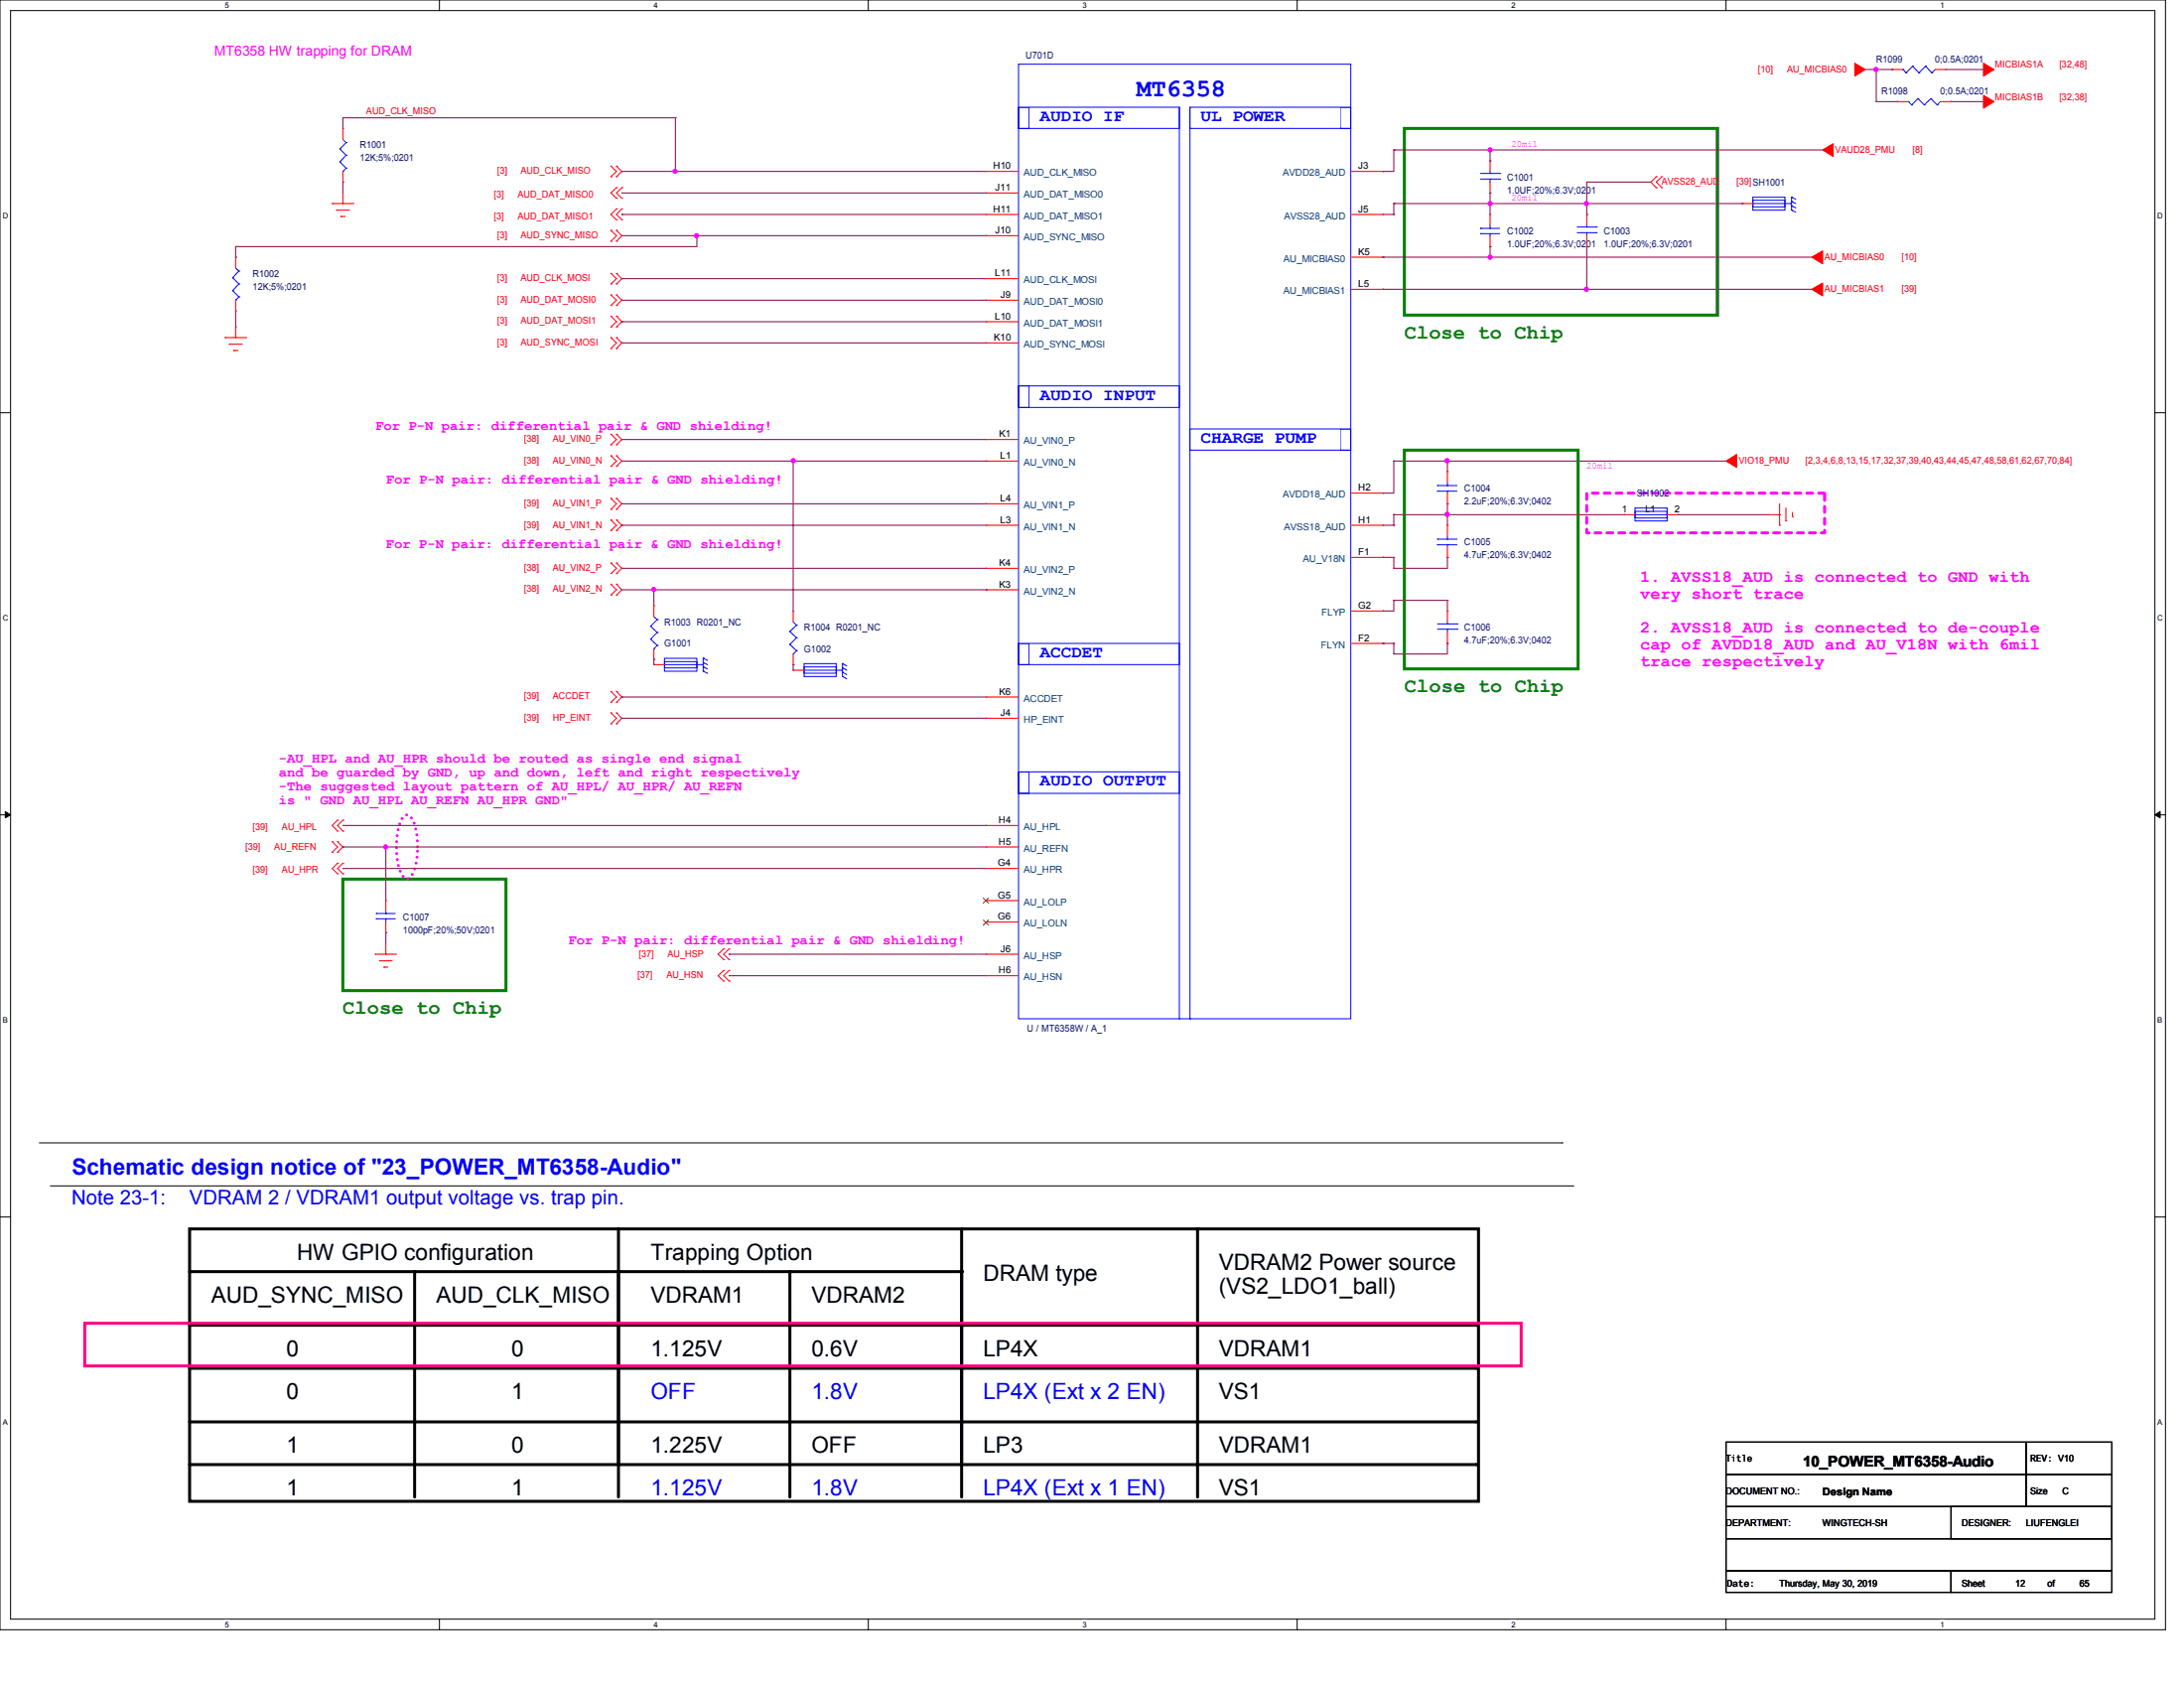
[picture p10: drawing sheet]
<svg xmlns="http://www.w3.org/2000/svg" width="279mm" height="216mm" viewBox="0 0 279 216" stroke-linecap="round" stroke-linejoin="round" font-family="sans-serif">
<path d="M0 0h277v208.4h-277zM1.4 1.4h274.3v205.7h-274.3z" fill="none" stroke="#000" stroke-width=".13"/>
<g fill="#fff">
<path d="M28.8 .1h.5v1.1h-.5z"/>
<path d="M28.8 207.2h.5v1.1h-.5z"/>
</g>
<path d="M56.2 0v1.4M56.2 207.1v1.3" fill="none" stroke="#000" stroke-width=".13"/>
<g fill="#fff">
<path d="M83.7 .1h.5v1.1h-.5z"/>
<path d="M83.7 207.2h.5v1.1h-.5z"/>
</g>
<path d="M111.1 0v1.4M111.1 207.1v1.3" fill="none" stroke="#000" stroke-width=".13"/>
<g fill="#fff">
<path d="M138.5 .1h.6v1.1h-.6z"/>
<path d="M138.5 207.2h.6v1.1h-.6z"/>
</g>
<path d="M165.9 0v1.4M165.9 207.1v1.3" fill="none" stroke="#000" stroke-width=".13"/>
<g fill="#fff">
<path d="M193.4 .1h.5v1.1h-.5z"/>
<path d="M193.4 207.2h.5v1.1h-.5z"/>
</g>
<path d="M220.8 0v1.4M220.8 207.1v1.3" fill="none" stroke="#000" stroke-width=".13"/>
<g fill="#fff">
<path d="M248.2 .1h.6v1.1h-.6z"/>
<path d="M248.2 207.2h.6v1.1h-.6z"/>
<path d="M.3 27.1h.8v1.1h-.8z"/>
<path d="M276 27.1h.7v1.1h-.7z"/>
<path d="M.3 78.5h.8v1.1h-.8z"/>
<path d="M276 78.5h.7v1.1h-.7z"/>
</g>
<path d="M0 52.8h1.4M275.7 52.8h1.3" fill="none" stroke="#000" stroke-width=".13"/>
<g fill="#fff">
<path d="M.3 129.9h.7v1.1h-.7z"/>
<path d="M276 129.9h.6v1.1h-.6z"/>
</g>
<path d="M0 104.2h1.4M275.7 104.2h1.3" fill="none" stroke="#000" stroke-width=".13"/>
<path d="M.7 103.8l.7 .4-.7 .4zM275.7 104.2l.7-.4v.8z" fill="#000" stroke="#000" stroke-width=".13"/>
<g fill="#fff">
<path d="M.3 181.4h.7v1.1h-.7z"/>
<path d="M276 181.4h.6v1.1h-.6z"/>
</g>
<g fill="none" stroke="#000" stroke-width=".13">
<path d="M0 155.7h1.4M5 146.2h194.8M6.4 151.7h194.8M199.8 146.2h.1M201.2 151.7h.1M275.7 155.7h1.3M220.8 184.4h38.4v4.2h-38.4zM220.8 188.6h38.4v4.1h-38.4zM220.8 196.8h49.4v4.1h-49.4zM220.8 192.7h49.4v4.1h-49.4zM249.6 192.7h20.6v4.1h-20.6zM259.2 184.4h11v4.2h-11z"/>
<path d="M259.2 188.6h11v4.1h-11zM220.8 200.9h28.8v2.8h-28.8zM249.6 200.9h20.6v2.8h-20.6z"/>
</g>
<path d="M24.3 157.2h164.8v34.8h-164.8zM79.1 157.2v34.3M123 157.2v34.3M153.2 157.2v34.3M24.3 162.6h98.7M24.3 169.5h164.5M24.3 175h164.5M53 162.6v28.9M101 162.6v28.9M24.3 181.9h164.5M24.3 187.3h164.5" fill="none" stroke="#000" stroke-width=".38"/>
<g fill="#000">
<circle cx="79.1" cy="157.2" r=".19"/>
<circle cx="123" cy="157.2" r=".19"/>
<circle cx="153.2" cy="157.2" r=".19"/>
<circle cx="53" cy="162.6" r=".19"/>
<circle cx="79.1" cy="162.6" r=".19"/>
<circle cx="101" cy="162.6" r=".19"/>
<circle cx="123" cy="162.6" r=".19"/>
<circle cx="188.8" cy="169.5" r=".19"/>
<circle cx="188.8" cy="175" r=".19"/>
<circle cx="188.8" cy="187.3" r=".19"/>
<circle cx="188.8" cy="181.9" r=".19"/>
</g>
<path d="M179.7 16.4h40v23.9h-40zM179.7 57.6h22.2v28h-22.2zM43.9 112.4h20.8v14.3h-20.8z" fill="none" stroke="#008000" stroke-width=".38"/>
<path d="M51.8 104.3l.3-.1a1.72 1.72 0 0 1 1 1.6 9.5 9.5 0 0 1-.4 6.2l-.3 .3-.3 .1a1.72 1.72 0 0 1-1.1-1.5 9.5 9.5 0 0 1 .5-6.3z" fill="none" stroke="#f0f" stroke-width=".38" stroke-dasharray="0 .8"/>
<path d="M203 63.1h30.4v5.1h-30.4z" fill="none" stroke="#f0f" stroke-width=".38" stroke-dasharray=".8 .8"/>
<path d="M10.8 169.2h183.8v5.5h-183.8z" fill="none" stroke="#ff0080" stroke-width=".38"/>
<g fill="none" stroke="#f00" stroke-width=".13">
<path d="M43.9 16.4h.1M43.9 16.4v1.4M242.1 8.9h.1M242.1 8.9h1.4M242.7 13h1.4M242.7 13h.1M247.6 8.9h1.3M248.2 13h1.4M248.9 8.9h.1M249.6 13h.1M30.1 32.9h.1M30.1 39.8h.1"/>
<path d="M30.1 32.9v1.4M30.1 38.4v1.4M42.5 26h2.8M42.5 26h.1M43.1 26.9h.1M43.1 26.9h1.6M43.6 27.7h.1M43.6 27.7h.6M43.9 26h.1M43.9 23.3h.1M43.9 21.9v1.4M43.9 24.7v1.3"/>
<path d="M78.1 29.5l.8 .6-.8 .8M78.1 21.3l.8 .6-.8 .7M78.1 35l.8 .6-.8 .7M78.1 37.7l.8 .7-.8 .7M78.1 29.5h.1M78.1 30.9h.1M78.1 21.3h.1M78.1 22.6h.1M78.1 35h.1M78.1 36.3h.1M78.1 37.7h.1M78.1 39.1h.1"/>
<path d="M78.9 29.5l.6 .6-.6 .8M78.9 21.3l.6 .6-.6 .7M78.9 35l.6 .6-.6 .7M78.9 37.7l.6 .7-.6 .7M78.9 30.9h.1M78.9 29.5h.1M78.9 22.6h.1M78.9 21.3h.1M78.9 26.7h.1M78.9 28.1h.1M78.9 24h.1M78.9 25.4h.1"/>
<path d="M78.9 36.3h.1M78.9 35h.1M78.9 39.1h.1M78.9 37.7h.1M78.9 26.7l-.8 .7 .8 .7M78.9 24l-.8 .7 .8 .7M79.5 26.7h.1M79.5 28.1h.1M79.5 24h.1M79.5 25.4h.1M79.5 26.7l-.6 .7 .6 .7M79.5 24l-.6 .7 .6 .7"/>
<path d="M126.2 24.7h4.1M126.2 35.6h4.1M126.2 38.4h4.1M126.2 27.4h4.1M126.2 21.9h4.1M126.2 30.1h4.1M126.2 24.7h.1M126.2 35.6h.1M126.2 38.4h.1M126.2 27.4h.1M126.2 21.9h.1M126.2 30.1h.1"/>
<path d="M172.8 27.4h4.1M172.8 21.9h4.1M172.8 32.9h4.1M172.8 37h4.1M176.9 21.9h.1M176.9 27.4h.1M176.9 32.9h.1M176.9 37h.1M190.6 31.5h.1M190.6 27.4h.1M190.6 20.6h.1M190.6 24.7h.1"/>
<path d="M190.6 20.6v1.3M190.6 23.3v1.4M190.6 27.4v1.4M190.6 30.1v1.4M203 27.4h.1M203 31.5h.1M203 27.4v1.4M203 30.1v1.4M211.9 22.6h.1M211.9 24h.1M211.9 22.6l-.7 .7 .7 .7M212.6 22.6l-.7 .7 .7 .7"/>
<path d="M212.6 24h.1M212.6 22.6h.1M222.9 26h.1M222.9 26h1.3M28.8 43.2h.1M28.8 43.2h2.7M29.3 44h1.7M29.3 44h.1M29.9 44.8h.5M29.9 44.8h.1M30.1 43.2h.1M30.1 41.8v1.4"/>
<path d="M78.1 40.4l.8 .7-.8 .7M78.1 43.2l.8 .7-.8 .7M78.1 55.5l.8 .7-.8 .7M78.1 58.3l.8 .7-.8 .6M78.1 40.4h.1M78.1 41.8h.1M78.1 43.2h.1M78.1 44.6h.1M78.1 55.5h.1M78.1 56.9h.1M78.1 58.3h.1M78.1 59.6h.1"/>
<path d="M78.9 40.4l.6 .7-.6 .7M78.9 43.2l.6 .7-.6 .7M78.9 55.5l.6 .7-.6 .7M78.9 58.3l.6 .7-.6 .6M78.9 41.8h.1M78.9 40.4h.1M78.9 44.6h.1M78.9 43.2h.1M78.9 56.9h.1M78.9 55.5h.1M78.9 59.6h.1M78.9 58.3h.1"/>
<path d="M126.2 41.1h4.1M126.2 43.9h4.1M126.2 56.2h4.1M126.2 59h4.1M126.2 41.1h.1M126.2 43.9h.1M126.2 56.2h.1M126.2 59h.1M78.1 63.8l.8 .6-.8 .8M78.1 66.5l.8 .7-.8 .7M78.1 72l.8 .7-.8 .7M78.1 74.7l.8 .7-.8 .7"/>
<path d="M78.1 63.8h.1M78.1 65.2h.1M78.1 66.5h.1M78.1 67.9h.1M78.1 72h.1M78.1 73.4h.1M78.1 74.7h.1M78.1 76.1h.1M78.9 63.8l.6 .6-.6 .8M78.9 66.5l.6 .7-.6 .7M78.9 72l.6 .7-.6 .7M78.9 74.7l.6 .7-.6 .7"/>
<path d="M78.9 65.2h.1M78.9 63.8h.1M78.9 67.9h.1M78.9 66.5h.1M78.9 73.4h.1M78.9 72h.1M78.9 76.1h.1M78.9 74.7h.1M83.7 77.5h.1M83.7 77.5v1.4M101.5 78.1h.1M101.5 78.1v1.4"/>
<path d="M126.2 64.4h4.1M126.2 72.7h4.1M126.2 67.2h4.1M126.2 75.4h4.1M126.2 64.4h.1M126.2 72.7h.1M126.2 67.2h.1M126.2 75.4h.1M172.8 67.2h4.1M172.8 71.3h4.1M172.8 78.1h4.1M172.8 63.1h4.1"/>
<path d="M176.9 71.3h.1M176.9 78.1h.1M176.9 63.1h.1M176.9 67.2h.1M185.2 78.1h.1M185.2 64.4h.1M185.2 60.3h.1M185.2 71.3h.1M185.2 67.2h.1M185.2 60.3v1.4M185.2 63.1v1.3M185.2 67.2v1.4"/>
<path d="M185.2 69.9v1.4M185.2 78.1v1.4M207.8 65.8h1.4M207.8 65.8h.1M213.3 65.8h1.3M214.6 65.8h.1M226.3 65.8h1.4M227.7 65.8h.1M227.7 67.2h.1M227.7 64.4v2.8M228.5 66.6h.1M228.5 65v1.6"/>
<path d="M229.3 66.1h.1M229.3 65.5v.6M78.1 88.4l.8 .8-.8 .6M78.1 91.2l.8 .7-.8 .7M78.1 88.4h.1M78.1 89.8h.1M78.1 91.2h.1M78.1 92.6h.1M78.9 88.4l.6 .8-.6 .6M78.9 91.2l.6 .7-.6 .7M78.9 89.8h.1M78.9 88.4h.1"/>
<path d="M78.9 92.6h.1M78.9 91.2h.1M83.7 84.3h.1M83.7 85h.1M83.7 83v1.3M83.7 85h1.3M101.5 85.7h1.4M101.5 85h.1M101.5 85.7h.1M101.5 83.7v1.3M126.2 91.9h4.1M126.2 89.2h4.1"/>
<path d="M126.2 91.9h.1M126.2 89.2h.1M172.8 82.3h4.1M176.9 82.3h.1M185.2 82.3h.1M185.2 80.9v1.4M42.5 107.7l.7 .6-.7 .7M42.5 107.7h.1M42.5 109h.1M43.2 107.7l.7 .6-.7 .7M43.2 104.9h.1M43.2 106.3h.1"/>
<path d="M43.2 109h.1M43.2 107.7h.1M43.2 110.4h.1M43.2 111.8h.1M43.2 104.9l-.7 .7 .7 .7M43.2 110.4l-.7 .7 .7 .7M43.9 104.9h.1M43.9 106.3h.1M43.9 110.4h.1M43.9 111.8h.1M43.9 104.9l-.7 .7 .7 .7M43.9 110.4l-.7 .7 .7 .7"/>
<path d="M49.4 115.2h.1M49.4 119.3h.1M49.4 115.2v1.4M49.4 117.9v1.4M126.2 105.6h4.1M126.2 111.1h4.1M126.2 108.3h4.1M126.2 115.2h4.1M126.2 117.9h4.1M126.2 105.6h.1M126.2 111.1h.1M126.2 108.3h.1"/>
<path d="M126.2 115.2h.1M126.2 117.9h.1M48 122h2.7M48 122h.1M48.6 122.9h1.6M48.6 122.9h.1M49.1 123.7h.1M49.1 123.7h.5M49.4 122h.1M49.4 120.7v1.3M92.6 121.4l-.7 .6 .7 .7M92.6 124.1l-.7 .7 .7 .7"/>
<path d="M92.6 122.7h.1M92.6 121.4h.1M92.6 125.5h.1M92.6 124.1h.1M93.3 122.7h.1M93.3 121.4h.1M93.3 125.5h.1M93.3 124.1h.1M93.3 121.4l-.7 .6 .7 .7M93.3 124.1l-.7 .7 .7 .7M126.2 122h4.1M126.2 124.8h4.1"/>
<path d="M126.2 122h.1M126.2 124.8h.1"/>
</g>
<g fill="#f00" stroke="#f00" stroke-width=".13">
<path d="M233.2 19.2l1.3-.8v1.6z" fill-rule="evenodd"/>
<path d="M231.8 32.9l1.4-.8v1.6z" fill-rule="evenodd"/>
<path d="M231.8 37l1.4-.8v1.6z" fill-rule="evenodd"/>
<path d="M220.8 59l1.4-.9v1.7z" fill-rule="evenodd"/>
<path d="M237.3 8.1l1.3 .8-1.3 .8z" fill-rule="evenodd"/>
<path d="M253.7 8.1l1.4 .8-1.4 .8z" fill-rule="evenodd"/>
<path d="M253.7 12.2l1.4 .8-1.4 .8z" fill-rule="evenodd"/>
</g>
<g fill="none" stroke="#00f" stroke-width=".13">
<path d="M43.5 19h.1M43.5 19l.8 .9M43.9 17.8l.4 .4M44.3 18.2h.1M44.3 19.9h.1M44.3 18.2l-.8 .8M44.3 19.9l-.8 .8M130.3 13.7h20.6v2.7h-20.6zM130.3 8.2h42.5v122.1h-42.5zM130.3 13.7h1.4v2.7h-1.4zM150.9 13.7v116.6M152.2 13.7v116.6"/>
<path d="M152.2 13.7h20.6v2.7h-20.6zM171.4 13.7h1.4v2.7h-1.4zM243.5 8.9h.1M243.5 8.9l.3 .4M243.8 9.3h.1M244.1 13h.1M244.1 13l.5 .4M244.6 13.4h.1M244.7 8.5h.1M244.7 8.5l-.9 .8M244.7 8.5l.8 .8M245.4 12.6l.8 .8"/>
<path d="M245.4 12.6h.1M245.4 12.6l-.8 .8M245.5 9.3h.1M246.2 13.4h.1M246.3 8.5l.8 .8M246.3 8.5h.1M246.3 8.5l-.8 .8M247 12.6l.8 .8M247 12.6h.1M247 12.6l-.8 .8M247.1 9.3h.1M247.6 8.9l-.5 .4"/>
<path d="M247.8 13.4h.1M248.2 13l-.4 .4M29.8 35.5h.1M29.8 37.2h.1M29.8 35.5l.8 .8M29.8 37.2l.8 .8M30.1 38.4h.1M30.1 34.3l.5 .4M30.6 34.7h.1M30.6 36.3h.1M30.6 38h.1M30.6 34.7l-.8 .8"/>
<path d="M30.6 36.3l-.8 .9M30.6 38l-.5 .4M43.5 20.7h.1M43.5 20.7l.8 .8M43.9 21.9h.1M44.3 21.5h.1M44.3 21.5l-.4 .4M189.4 29.2h.1M189.4 29.9h.1M189.4 22.9h2.5M189.4 22.2h2.5M189.4 29.2h2.5"/>
<path d="M189.4 29.9h2.5M190.6 29.9h.1M190.6 29.2h.1M190.6 22.2h.1M190.6 22.9h.1M190.6 21.9v.3M190.6 22.9v.4M190.6 28.8v.4M190.6 29.9v.2M191.9 22.9h.1M191.9 22.2h.1M201.8 29.8h2.4"/>
<path d="M201.8 29h2.4M203 29h.1M203 29.8h.1M203 28.8v.2M203 29.8v.3M204.2 29.8h.1M204.2 29h.1M224.2 26h.1M224.2 25.6h4.1v.9h-4.1zM224.2 25.2h4.1v1.7h-4.1zM224.2 26h4.8M229 26h.1"/>
<path d="M229.2 25.2l.5 .3M229.2 25.8l.5 .2M229.2 26.3l.5 .3M229.2 26.9l.5 .2M229.2 25.2h.1M229.2 25.8h.1M229.2 26.3h.1M229.2 26.9h.1M229.2 25.2v1.7M130.3 49.4h20.6v2.7h-20.6zM130.3 49.4h1.4v2.7h-1.4zM152.2 54.9h20.6v2.7h-20.6z"/>
<path d="M171.4 54.9h1.4v2.7h-1.4zM83.7 78.9l.4 .3M84.1 79.2h.1M84.1 79.2l-.9 .9M101.5 79.5l.4 .5M101.9 80h.1M101.9 80l-.9 .8M183.9 62.1h2.5M183.9 62.8h2.5M183.9 69h2.5M183.9 69.7h2.5M183.9 62.1h.1"/>
<path d="M183.9 62.8h.1M183.9 69h.1M183.9 69.7h.1M183.9 79.8h2.5M185.2 79.8h.1M185.2 62.8h.1M185.2 62.1h.1M185.2 69.7h.1M185.2 69h.1M185.2 61.7v.4M185.2 62.8v.3M185.2 68.6v.4"/>
<path d="M185.2 69.7v.2M185.2 79.5v.3M186.4 79.8h.1M209.2 65.8h4.1M209.2 65.4h4.1v.9h-4.1zM209.2 65h4.1v1.6h-4.1zM213.3 65.8h.1M83.2 80.1h.1M83.2 81.7h.1M83.2 80.1l.9 .8M83.2 81.7l.9 .9M83.7 83h.1"/>
<path d="M84.1 80.9h.1M84.1 82.5h.1M84.1 80.9l-.9 .8M84.1 82.5l-.4 .5M85 84.6h4.2v.8h-4.2zM85 84.2h4.2v1.7h-4.2zM85 85h4.8M85 85h.1M89.8 85h.1M90 84.2l.5 .3M90 84.8l.5 .2M90 85.3l.5 .3"/>
<path d="M90 85.9l.5 .2M90 84.2h.1M90 84.8h.1M90 85.3h.1M90 85.9h.1M90 84.2v1.7M101 80.8h.1M101 82.4h.1M101 80.8l.9 .8M101 82.4l.9 .8M101.5 83.7h.1M101.9 81.6h.1"/>
<path d="M101.9 83.2h.1M101.9 81.6l-.9 .8M101.9 83.2l-.4 .5M102.9 85.3h4.1v.8h-4.1zM102.9 84.9h4.1v1.6h-4.1zM102.9 85.7h4.8M102.9 85.7h.1M107.7 85.7h.1M107.8 84.9l.5 .3M107.8 85.4l.5 .3M107.8 86l.5 .3M107.8 86.5l.5 .3"/>
<path d="M107.8 84.9h.1M107.8 85.4h.1M107.8 86h.1M107.8 86.5h.1M107.8 84.9v1.6M130.3 82.3h20.6v2.7h-20.6zM130.3 98.7h20.6v2.8h-20.6zM130.3 82.3h1.4v2.7h-1.4zM130.3 98.7h1.4v2.8h-1.4zM183.9 80.5h2.5M185.2 80.5h.1M185.2 80.5v.4"/>
<path d="M186.4 80.5h.1M48.1 117.5h2.5M48.1 116.8h2.5M48.1 117.5h.1M48.1 116.8h.1M49.4 116.8h.1M49.4 117.5h.1M49.4 116.6v.2M49.4 117.5v.4M150.9 130.3h.1M152.2 130.3h.1"/>
</g>
<path d="M125.8 114.8l.7 .7M125.8 117.7l.7 .7M126.5 114.8l-.7 .7M126.5 117.7l-.7 .7" fill="none" stroke="#804000" stroke-width=".13"/>
<g fill="none" stroke="#800040" stroke-width=".13">
<path d="M43.9 15.1h.1M43.9 15.1v1.3M43.9 15.1h42.5M86.4 15.1h.1M86.4 15.1v6.8M178.3 19.2h54.9M178.3 19.2h.1M178.3 19.2v2.7h-1.4M190.6 19.2h.1M190.6 19.2v1.4M238.6 8.9h3.5M240 13h2.7"/>
<path d="M240 8.9h.1M240 13h.1M240 8.9v4.1M242.1 8.9h.1M248.9 8.9h4.8M249.6 13h4.1M253.7 8.9h.1M253.7 13h.1M30.1 31.5h.1M30.1 32.9h.1M30.1 31.5v1.4M30.1 39.8v2"/>
<path d="M43.9 23.3h.1M43.9 23.3v1.4M79.5 24.7h.1M79.5 21.9h.1M79.5 27.4h.1M79.5 35.6h.1M79.5 38.4h.1M79.5 30.1h46.7M79.5 21.9h46.7M79.5 24.7h46.7M79.5 27.4h46.7M79.5 35.6h46.7"/>
<path d="M79.5 38.4h46.7M86.4 21.9h.1M89.2 30.1h.1M89.2 30.1v1.4h-59.1M176.9 32.9h54.9M176.9 21.9h.1M176.9 32.9h.1M176.9 37h.1M176.9 27.4h1.4M176.9 37h54.9M178.3 26h44.6M178.3 26h.1"/>
<path d="M178.3 27.4h.1M178.3 26v1.4M190.6 20.6h.1M190.6 24.7h.1M190.6 26h.1M190.6 31.5h.1M190.6 32.9h.1M190.6 24.7v2.7M190.6 31.5v1.4M203 23.3h8.2M203 26h.1M203 23.3h.1"/>
<path d="M203 27.4h.1M203 31.5h.1M203 37h.1M203 23.3v4.1M203 31.5v5.5M222.9 26h.1M30.1 41.8h.1M79.5 41.1h.1M79.5 43.9h.1M79.5 56.2h.1M79.5 59h46.7M79.5 41.1h46.7"/>
<path d="M79.5 43.9h46.7M79.5 56.2h46.7M101.5 59h.1M101.5 59v19.1M126.2 59h.1M178.3 59h.1M178.3 59v4.1h-1.4M178.3 59h42.5M185.2 59h.1M185.2 59v1.3M79.5 64.4h.1M79.5 67.2h.1"/>
<path d="M79.5 72.7h.1M79.5 75.4h46.7M79.5 64.4h46.7M79.5 67.2h46.7M79.5 72.7h46.7M83.7 75.4h.1M83.7 75.4v2.1M126.2 75.4h.1M176.9 71.3h1.4M176.9 63.1h.1M176.9 71.3h.1M176.9 78.1h.1"/>
<path d="M176.9 67.2h1.4M178.3 65.8h.1M178.3 67.2h.1M178.3 71.3h.1M178.3 72.7h.1M178.3 76.8h.1M178.3 65.8v1.4M178.3 71.3v1.4M178.3 76.8v1.3h-1.4M178.3 65.8h29.5M178.3 76.8h6.9M185.2 64.4h.1"/>
<path d="M185.2 65.8h.1M185.2 71.3h.1M185.2 76.8h.1M185.2 71.3v1.4h-6.9M185.2 64.4v2.8M185.2 76.8v1.3M207.8 65.8h.1M214.6 65.8h11.7M214.6 65.8h.1M79.5 89.2h.1M79.5 91.9h.1M79.5 89.2h46.7"/>
<path d="M79.5 91.9h46.7M83.7 84.3h.1M83.7 84.3v.7M101.5 85h.1M101.5 85v.7M176.9 82.3h1.4M176.9 82.3h.1M178.3 82.3h.1M178.3 83.7h.1M178.3 82.3v1.4M185.2 82.3h.1M185.2 82.3v1.4h-6.9"/>
<path d="M43.9 108.3h82.3M43.9 105.6h.1M43.9 108.3h.1M43.9 111.1h.1M43.9 105.6h82.3M43.9 111.1h82.3M49.4 108.3h.1M49.4 119.3h.1M49.4 108.3v6.9M49.4 119.3v1.4M93.3 122h.1M93.3 124.8h.1"/>
<path d="M93.3 122h32.9M93.3 124.8h32.9"/>
</g>
<g fill="#f0f" stroke="#f0f" stroke-width=".13">
<circle cx="86.4" cy="21.9" r=".24"/>
<circle cx="89.1" cy="30.1" r=".25"/>
<circle cx="49.3" cy="108.3" r=".24"/>
<circle cx="190.6" cy="19.2" r=".25"/>
<circle cx="190.6" cy="26" r=".25"/>
<circle cx="202.9" cy="26" r=".25"/>
<circle cx="190.6" cy="32.9" r=".25"/>
<circle cx="202.9" cy="37" r=".25"/>
<circle cx="185.1" cy="58.9" r=".25"/>
<circle cx="185.1" cy="65.8" r=".25"/>
<circle cx="83.6" cy="75.4" r=".24"/>
<circle cx="101.5" cy="58.9" r=".25"/>
<circle cx="240" cy="8.9" r=".25"/>
</g>
<text font-size="3.3" fill="#00f" x="145.4" y="12.3">MT6358</text>
<g font-size="2.9" fill="#00f">
<text x="9.2" y="150.2">Schematic design notice of &quot;23_POWER_MT6358-Audio&quot;</text>
<text x="83.2" y="178.9">OFF</text>
<text x="103.8" y="178.9">1.8V</text>
<text x="125.8" y="178.9">LP4X (Ext x 2 EN)</text>
<text x="83.2" y="191.3">1.125V</text>
<text x="103.8" y="191.3">1.8V</text>
<text x="125.8" y="191.3">LP4X (Ext x 1 EN)</text>
</g>
<g font-size="2.9">
<text x="38" y="161.1">HW GPIO configuration</text>
<text x="83.2" y="161.1">Trapping Option</text>
<text x="27" y="166.6">AUD_SYNC_MISO</text>
<text x="55.8" y="166.6">AUD_CLK_MISO</text>
<text x="83.2" y="166.6">VDRAM1</text>
<text x="103.8" y="166.6">VDRAM2</text>
<text x="125.8" y="163.9">DRAM type</text>
<text x="155.9" y="162.5">VDRAM2 Power source</text>
<text x="155.9" y="165.4">(VS2_LDO1_ball)</text>
<text x="36.6" y="173.5">0</text>
<text x="65.4" y="173.5">0</text>
<text x="83.2" y="173.5">1.125V</text>
<text x="103.8" y="173.5">0.6V</text>
<text x="125.8" y="173.5">LP4X</text>
<text x="155.9" y="173.5">VDRAM1</text>
<text x="36.6" y="178.9">0</text>
<text x="65.4" y="178.9">1</text>
<text x="155.9" y="178.9">VS1</text>
<text x="36.6" y="185.8">1</text>
<text x="65.4" y="185.8">0</text>
<text x="83.2" y="185.8">1.225V</text>
<text x="103.8" y="185.8">OFF</text>
<text x="125.8" y="185.8">LP3</text>
<text x="155.9" y="185.8">VDRAM1</text>
<text x="36.6" y="191.3">1</text>
<text x="65.4" y="191.3">1</text>
<text x="155.9" y="191.3">VS1</text>
</g>
<g font-size="2.6" fill="#008000">
<text x="179.7" y="43.3">Close to Chip</text>
<text x="179.7" y="88.5">Close to Chip</text>
<text x="43.9" y="129.7">Close to Chip</text>
</g>
<g font-size="2.6" fill="#00f">
<text x="9.2" y="154">Note 23-1:</text>
<text x="24.3" y="154">VDRAM 2 / VDRAM1 output voltage vs. trap pin.</text>
</g>
<g font-size="2.2" fill="#00f">
<text x="133" y="15.5">AUDIO IF</text>
<text x="153.6" y="15.5">UL POWER</text>
<text x="133" y="51.1">AUDIO INPUT</text>
<text x="153.6" y="56.6">CHARGE PUMP</text>
<text x="133" y="84.1">ACCDET</text>
<text x="133" y="100.5">AUDIO OUTPUT</text>
</g>
<g font-size="2.2" fill="#f0f">
<text x="209.8" y="74.5">1. AVSS18_AUD is connected to GND with</text>
<text x="209.8" y="76.6">very short trace</text>
<text x="209.8" y="80.9">2. AVSS18_AUD is connected to de-couple</text>
<text x="209.8" y="83.1">cap of AVDD18_AUD and AU_V18N with 6mil</text>
<text x="209.8" y="85.3">trace respectively</text>
</g>
<text font-size="1.9" x="230.7" y="187.6">10_POWER_MT6358-Audio</text>
<g font-size="1.8" fill="#f0f">
<text x="27.4" y="7.1">MT6358 HW trapping for DRAM</text>
<text x="48" y="55">For P-N pair: differential pair &amp; GND shielding!</text>
<text x="49.4" y="61.8">For P-N pair: differential pair &amp; GND shielding!</text>
<text x="49.4" y="70.1">For P-N pair: differential pair &amp; GND shielding!</text>
<text x="35.6" y="97.5">-AU_HPL and AU_HPR should be routed as single end signal</text>
<text x="35.6" y="99.3">and be guarded by GND, up and down, left and right respectively</text>
<text x="35.6" y="101.1">-The suggested layout pattern of AU_HPL/ AU_HPR/ AU_REFN</text>
<text x="35.6" y="102.9">is &quot; GND AU_HPL AU_REFN AU_HPR GND&quot;</text>
<text x="72.7" y="120.8">For P-N pair: differential pair &amp; GND shielding!</text>
</g>
<text font-size="1.4" x="233.1" y="191.2">Design Name</text>
<g font-size="1.2" fill="#000080">
<text x="131.2" y="7.5">U701D</text>
<text x="240" y="8">R1099</text>
<text x="247.5" y="8">0;0.5A;0201</text>
<text x="240.7" y="12.1">R1098</text>
<text x="248.2" y="12.1">0;0.5A;0201</text>
<text x="46.1" y="19">R1001</text>
<text x="46.1" y="20.6">12K;5%;0201</text>
<text x="192.8" y="23.1">C1001</text>
<text x="192.8" y="29.9">C1002</text>
<text x="192.8" y="24.7">1.0UF;20%;6.3V;0201</text>
<text x="205.2" y="29.9">C1003</text>
<text x="32.3" y="35.4">R1002</text>
<text x="192.8" y="31.6">1.0UF;20%;6.3V;0201</text>
<text x="205.2" y="31.6">1.0UF;20%;6.3V;0201</text>
<text x="32.3" y="37">12K;5%;0201</text>
<text x="187.3" y="62.9">C1004</text>
<text x="187.3" y="64.5">2.2uF;20%;6.3V;0402</text>
<text x="209.4" y="63.5">SH1002</text>
<text x="187.3" y="69.7">C1005</text>
<text x="187.3" y="71.3">4.7uF;20%;6.3V;0402</text>
<text x="85" y="80">R1003 R0201_NC</text>
<text x="85" y="82.7">G1001</text>
<text x="102.9" y="80.7">R1004 R0201_NC</text>
<text x="102.9" y="83.4">G1002</text>
<text x="187.3" y="80.7">C1006</text>
<text x="187.3" y="82.3">4.7uF;20%;6.3V;0402</text>
<text x="51.6" y="117.7">C1007</text>
<text x="51.6" y="119.3">1000pF;20%;50V;0201</text>
<text x="131.4" y="132">U / MT6358W / A_1</text>
</g>
<g font-size="1.2" fill="#f00">
<text x="224.9" y="9.2">[10]</text>
<text x="228.6" y="9.2">AU_MICBIAS0</text>
<text x="255.2" y="8.7">MICBIAS1A</text>
<text x="263.5" y="8.7">[32,48]</text>
<text x="46.9" y="14.6">AUD_CLK_MISO</text>
<text x="255.2" y="12.8">MICBIAS1B</text>
<text x="263.5" y="12.8">[32,38]</text>
<text x="63.6" y="22.3">[3]</text>
<text x="66.6" y="22.3">AUD_CLK_MISO</text>
<text x="212.6" y="23.6">AVSS28_AUD</text>
<text x="222.1" y="23.6">[39]SH1001</text>
<text x="234.8" y="19.5">VAUD28_PMU</text>
<text x="244.7" y="19.5">[8]</text>
<text x="63.2" y="28">[3]</text>
<text x="63.2" y="25.3">[3]</text>
<text x="66.2" y="28">AUD_DAT_MISO1</text>
<text x="66.2" y="25.3">AUD_DAT_MISO0</text>
<text x="63.6" y="30.5">[3]</text>
<text x="63.6" y="36">[3]</text>
<text x="66.6" y="30.5">AUD_SYNC_MISO</text>
<text x="66.6" y="36">AUD_CLK_MOSI</text>
<text x="233.4" y="33.2">AU_MICBIAS0</text>
<text x="243.3" y="33.2">[10]</text>
<text x="63.6" y="38.7">[3]</text>
<text x="63.6" y="41.4">[3]</text>
<text x="66.6" y="38.7">AUD_DAT_MOSI0</text>
<text x="66.6" y="41.4">AUD_DAT_MOSI1</text>
<text x="233.4" y="37.3">AU_MICBIAS1</text>
<text x="243.3" y="37.3">[39]</text>
<text x="63.6" y="44.2">[3]</text>
<text x="66.6" y="44.2">AUD_SYNC_MOSI</text>
<text x="67.1" y="56.6">[38]</text>
<text x="67.1" y="59.3">[38]</text>
<text x="70.7" y="56.6">AU_VIN0_P</text>
<text x="70.7" y="59.3">AU_VIN0_N</text>
<text x="222.4" y="59.3">VIO18_PMU</text>
<text x="230.9" y="59.3">[2,3,4,6,8,13,15,17,32,37,39,40,43,44,45,47,48,58,61,62,67,70,84]</text>
<text x="67.1" y="64.8">[39]</text>
<text x="70.7" y="64.8">AU_VIN1_P</text>
<text x="67.1" y="67.5">[39]</text>
<text x="70.7" y="67.5">AU_VIN1_N</text>
<text x="67.1" y="73">[38]</text>
<text x="67.1" y="75.7">[38]</text>
<text x="70.7" y="73">AU_VIN2_P</text>
<text x="70.7" y="75.7">AU_VIN2_N</text>
<text x="67.1" y="89.5">[39]</text>
<text x="70.7" y="89.5">ACCDET</text>
<text x="67.1" y="92.2">[39]</text>
<text x="70.7" y="92.2">HP_EINT</text>
<text x="32.3" y="106.2">[39]</text>
<text x="36.1" y="106.2">AU_HPL</text>
<text x="31.4" y="108.7">[39]</text>
<text x="32.3" y="111.7">[39]</text>
<text x="35.1" y="108.7">AU_REFN</text>
<text x="36.1" y="111.7">AU_HPR</text>
<text x="81.6" y="125.1">[37]</text>
<text x="81.7" y="122.4">[37]</text>
<text x="85.3" y="125.1">AU_HSN</text>
<text x="85.4" y="122.4">AU_HSP</text>
</g>
<g font-size="1.2">
<text x="127.1" y="21.6">H10</text>
<text x="173.8" y="21.6">J3</text>
<text x="127.1" y="27.1">H11</text>
<text x="127.3" y="24.4">J11</text>
<text x="127.3" y="29.8">J10</text>
<text x="173.8" y="27.1">J5</text>
<text x="127.3" y="35.3">L11</text>
<text x="173.8" y="32.6">K5</text>
<text x="127.3" y="40.9">L10</text>
<text x="128" y="38.1">J9</text>
<text x="173.8" y="36.7">L5</text>
<text x="127.2" y="43.6">K10</text>
<text x="127.8" y="55.9">K1</text>
<text x="128" y="58.7">L1</text>
<text x="128" y="64.1">L4</text>
<text x="173.8" y="62.8">H2</text>
<text x="207.5" y="65.5">1</text>
<text x="210.5" y="65.6">L1</text>
<text x="214.2" y="65.5">2</text>
<text x="128" y="66.9">L3</text>
<text x="173.8" y="71">F1</text>
<text x="173.8" y="66.9">H1</text>
<text x="127.8" y="72.4">K4</text>
<text x="127.8" y="75.1">K3</text>
<text x="173.8" y="77.9">G2</text>
<text x="173.8" y="82">F2</text>
<text x="127.8" y="88.9">K6</text>
<text x="128" y="91.6">J4</text>
<text x="127.8" y="105.3">H4</text>
<text x="127.7" y="110.8">G4</text>
<text x="127.8" y="108">H5</text>
<text x="127.7" y="114.9">G5</text>
<text x="127.7" y="117.6">G6</text>
<text x="127.8" y="124.5">H6</text>
<text x="128" y="121.8">J6</text>
<text x="220.8" y="187">Title</text>
<text x="220.8" y="191.1">DOCUMENT NO.:</text>
<text x="259.7" y="187">REV: V10</text>
<text x="259.7" y="191.1">Size</text>
<text x="263.8" y="191.1">C</text>
<text x="220.8" y="195.2">DEPARTMENT:</text>
<text x="233.1" y="195.2">WINGTECH-SH</text>
<text x="251" y="195.2">DESIGNER:</text>
<text x="259.2" y="195.2">LIUFENGLEI</text>
<text x="220.9" y="202.9">Date:</text>
<text x="227.6" y="202.9">Thursday, May 30, 2019</text>
<text x="251" y="202.9">Sheet</text>
<text x="257.8" y="202.9">12</text>
<text x="261.9" y="202.9">of</text>
<text x="266" y="202.9">65</text>
</g>
<g font-size="1.2" fill="#004080">
<text x="131" y="22.5">AUD_CLK_MISO</text>
<text x="164.1" y="22.5">AVDD28_AUD</text>
<text x="131" y="25.3">AUD_DAT_MISO0</text>
<text x="131" y="28">AUD_DAT_MISO1</text>
<text x="164.3" y="28">AVSS28_AUD</text>
<text x="131" y="30.7">AUD_SYNC_MISO</text>
<text x="164.2" y="33.5">AU_MICBIAS0</text>
<text x="131" y="41.7">AUD_DAT_MOSI1</text>
<text x="131" y="36.2">AUD_CLK_MOSI</text>
<text x="131" y="39">AUD_DAT_MOSI0</text>
<text x="164.2" y="37.6">AU_MICBIAS1</text>
<text x="131" y="44.5">AUD_SYNC_MOSI</text>
<text x="131" y="56.8">AU_VIN0_P</text>
<text x="131" y="59.6">AU_VIN0_N</text>
<text x="131" y="65">AU_VIN1_P</text>
<text x="164.1" y="63.7">AVDD18_AUD</text>
<text x="131" y="67.8">AU_VIN1_N</text>
<text x="164.3" y="67.8">AVSS18_AUD</text>
<text x="166.7" y="71.9">AU_V18N</text>
<text x="131" y="73.3">AU_VIN2_P</text>
<text x="131" y="76">AU_VIN2_N</text>
<text x="169" y="82.9">FLYN</text>
<text x="169.1" y="78.7">FLYP</text>
<text x="131" y="89.7">ACCDET</text>
<text x="131" y="92.5">HP_EINT</text>
<text x="131" y="106.2">AU_HPL</text>
<text x="131" y="111.7">AU_HPR</text>
<text x="131" y="108.9">AU_REFN</text>
<text x="131" y="115.8">AU_LOLP</text>
<text x="131" y="118.5">AU_LOLN</text>
<text x="131" y="122.6">AU_HSP</text>
<text x="131" y="125.4">AU_HSN</text>
</g>
<g font-size="1.2" fill="#f0f">
<text x="193.3" y="18.8">20mil</text>
<text x="193.3" y="25.7">20mil</text>
<text x="203" y="60">20mil</text>
</g>
<g font-size="1">
<text x="28.8" y="1">5</text>
<text x="83.6" y="1">4</text>
<text x="138.5" y="1">3</text>
<text x="193.4" y="1">2</text>
<text x="248.2" y="1">1</text>
<text x=".3" y="27.9">D</text>
<text x="276" y="27.9">D</text>
<text x=".3" y="79.4">C</text>
<text x="276" y="79.4">C</text>
<text x=".3" y="130.8">B</text>
<text x="276" y="130.8">B</text>
<text x=".3" y="182.2">A</text>
<text x="276" y="182.2">A</text>
<text x="28.8" y="208.1">5</text>
<text x="83.6" y="208.1">4</text>
<text x="138.5" y="208.1">3</text>
<text x="193.4" y="208.1">2</text>
<text x="248.2" y="208.1">1</text>
</g>
</svg>
